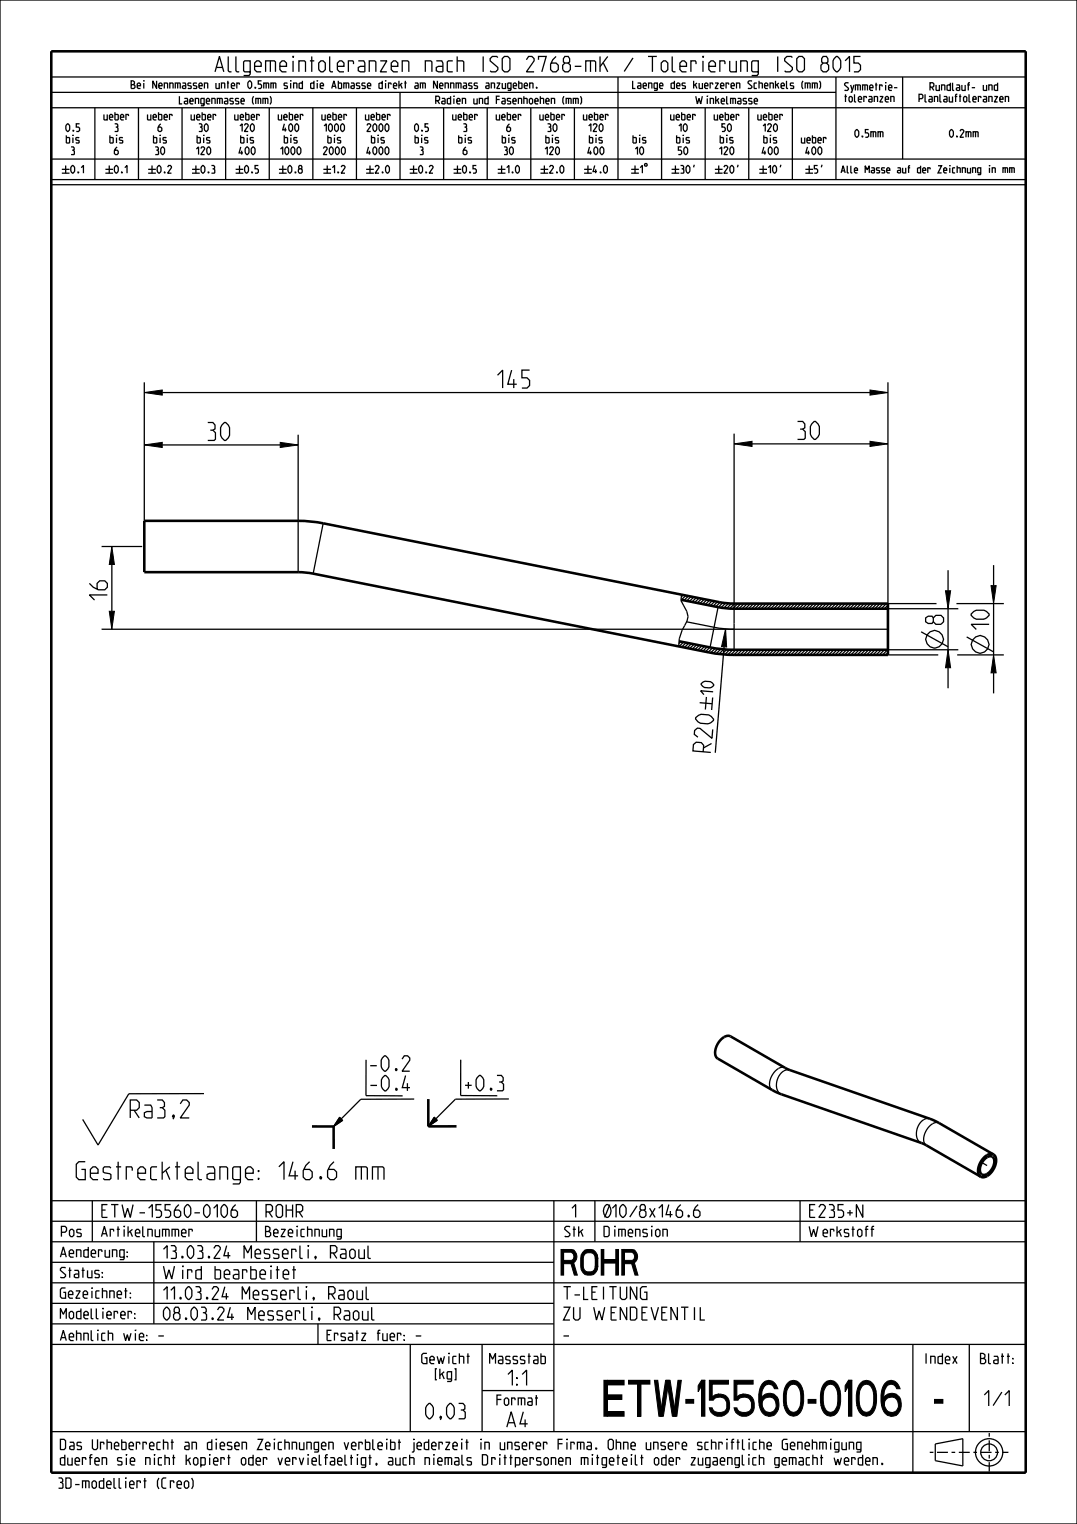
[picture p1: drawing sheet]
<svg xmlns="http://www.w3.org/2000/svg" width="210mm" height="297mm" viewBox="0 0 210 297" stroke-linecap="round" stroke-linejoin="round" font-family="sans-serif">
<g fill="none" stroke="#000" stroke-width=".25">
<path d="M0 0h210v297h-210zM10 10h190v26h-190zM10 18h153M10 15h190M78 18v17M120.5 15v20M163 15v20M176 15v16M10 35h190M10 31h190M10 21h190M12.1 33h1.5"/>
<path d="M12.1 33.8h1.5M12.8 32.3v1.5M13.9 32.5l.3-.2 .4 .4v.6l-.4 .5-.4-.5zM15.2 33.5l.1 .2zM15.8 32.7l.5-.4v1.5M18.5 21v14M20.6 33h1.5M20.6 33.8h1.5M21.3 32.3v1.5M22.4 32.5l.3-.2 .4 .4v.6l-.4 .5-.4-.5zM23.7 33.5l.1 .2zM24.3 32.7l.5-.4v1.5"/>
<path d="M27 21v14M28.9 33h1.5M28.9 33.8h1.5M29.6 32.3v1.5M30.8 32.5l.3-.2 .3 .4v.6l-.3 .5-.5-.5zM32.1 33.5v.2zM32.7 32.6l.2-.3h.3l.2 .2v.2l-.7 1.1h.7M35.5 21v14M37.4 33h1.5M37.4 33.8h1.5M38.2 32.3v1.5M39.3 32.5l.3-.2 .3 .4v.6l-.3 .5-.4-.5z"/>
<path d="M40.6 33.5l.1 .2zM41.2 32.3h.5l.1 .2v.3l-.1 .1M41.4 32.9l.5 .2v.5l-.7 .2M44 21v14M45.9 33h1.5M45.9 33.8h1.5M46.7 32.3v1.5M47.8 32.5l.3-.2 .3 .4v.6l-.3 .5-.4-.5zM49.1 33.5l.1 .2zM50.4 32.3h-.7v.6h.5l.2 .2v.4l-.2 .3h-.5M52.5 21v14M54.4 33h1.5"/>
<path d="M54.4 33.8h1.5M55.1 32.3v1.5M56.3 32.5l.3-.2 .3 .4v.6l-.3 .5-.5-.5zM57.6 33.5v.2zM58.4 32.9l-.2-.1v-.3l.2-.2h.3l.2 .2v.3l-.2 .1 .2 .2v.4l-.2 .3h-.3l-.2-.3v-.4l.2-.2h.3M61 21v14M63.1 33h1.5M63.1 33.8h1.5M63.8 32.3v1.5M64.8 32.7l.4-.4v1.5M65.9 33.5l.1 .2zM66.5 32.6l.2-.3h.4l.2 .2v.2l-.8 1.1h.8"/>
<path d="M69.5 21v14M71.4 33h1.5M71.4 33.8h1.5M72.1 32.3v1.5M73.1 32.6l.3-.3h.3l.2 .2v.2l-.8 1.1h.8M74.6 33.5v.2zM75.3 32.5l.3-.2 .3 .4v.6l-.3 .5-.4-.5zM79.9 33h1.5M79.9 33.8h1.5M80.6 32.3v1.5M81.8 32.5l.3-.2 .3 .4v.6l-.3 .5-.5-.5zM83.1 33.5v.2z"/>
<path d="M83.7 32.6l.2-.3h.3l.2 .2v.2l-.7 1.1h.7M86.5 21v14M88.4 33h1.5M88.4 33.8h1.5M89.2 32.3v1.5M90.3 32.5l.3-.2 .3 .4v.6l-.3 .5-.4-.5zM91.6 33.5l.1 .2zM92.9 32.3h-.7v.6h.5l.2 .2v.4l-.2 .3h-.5M95 21v14M97.1 33h1.5M97.1 33.8h1.5M97.8 32.3v1.5"/>
<path d="M98.8 32.7l.4-.4v1.5M99.9 33.5l.1 .2zM100.6 32.5l.3-.2 .4 .4v.6l-.4 .5-.4-.5zM103.5 21v14M105.4 33h1.5M105.4 33.8h1.5M106.1 32.3v1.5M107.1 32.6l.3-.3h.3l.2 .2v.2l-.8 1.1h.8M108.6 33.5v.2zM109.3 32.5l.3-.2 .3 .4v.6l-.3 .5-.4-.5zM112 21v14M113.9 33h1.5"/>
<path d="M113.9 33.8h1.5M114.6 32.3v1.5M116 32.3l-.4 1.1h.8M116.1 33v.8M117.1 33.5v.2zM117.8 32.5l.3-.2 .3 .4v.6l-.3 .5-.4-.5zM123.1 33h1.5M123.1 33.8h1.5M123.8 32.3v1.5M124.8 32.7l.4-.4v1.5M125.8 31.9l.4 .1-.1 .4-.4-.1zM129 21v14"/>
<path d="M130.9 33h1.5M130.9 33.8h1.5M131.7 32.3v1.5M132.7 32.3h.4l.2 .2v.3l-.2 .1M132.9 32.9l.4 .2v.5l-.6 .2M134.1 32.3l.4 .4v.6l-.3 .5-.4-.5v-.6zM135.4 32.1l-.2 .5M137.5 21v14M139.4 33h1.5M139.4 33.8h1.5M140.1 32.3v1.5M141.1 32.6l.3-.3h.3l.2 .2v.2l-.8 1.1h.8"/>
<path d="M142.4 32.5l.3-.2 .4 .4v.6l-.4 .5-.4-.5zM143.9 32.1l-.1 .5M146 21v14M148.1 33h1.5M148.1 33.8h1.5M148.8 32.3v1.5M149.8 32.7l.4-.4v1.5M150.8 32.5l.3-.2 .3 .4v.6l-.3 .5-.4-.5zM152.3 32.1l-.2 .5M154.5 21v14M157 33h1.5M157 33.8h1.5"/>
<path d="M157.8 32.3v1.5M159.4 32.3h-.6v.6h.4l.2 .2v.4l-.2 .3h-.4M160.3 32.1l-.2 .5M28.1 74.5v27M31.6 76.5h138M173.1 74.5v43.1h9.5M31.6 86.7h23M58.1 84.7v26.8M143.1 84.5v42.1M146.6 86.5h23M19.8 106.5h7.9M21.8 110v9.1"/>
<path d="M63 102l-1.9 9.8M132.9 115.9l-.1 1.1 .5 1.1a2.85 2.85 0 0 1 .2 3.8l-.5 .9-.6 1.7-.1 1.5M133.2 115.9l-.3 .4M133.7 116.1l-.8 .8M134.2 116.2l-.8 .8M134.8 116.3l-.9 .8M135.3 116.4l-.9 .8M135.8 116.5l-.9 .8M136.3 116.6l-.9 .8M136.8 116.7l-.8 .8M137.3 116.8l-.8 .8M137.8 116.9l-.8 .8"/>
<path d="M138.4 117l-.9 .8M138.9 117.1l-.9 .8M139.4 117.2l-.9 .8M139.9 117.3l-.9 .8M140 118.3l-1.5 7.9M140.4 117.4l-.8 .8M140.9 117.5l-.8 .8M141.5 117.5l-.9 .9M142.1 117.6l-1 .9M142.6 117.6l-.9 1M143.2 117.6l-.9 1M143.9 117.6l-1 1"/>
<path d="M144.5 117.6l-1 1M145.1 117.6l-1 1M145.7 117.6l-1 1M146.3 117.6l-1 1M146.9 117.6l-1 1M147.6 117.6l-1 1M148.2 117.6l-1 1M148.8 117.6l-1 1M149.4 117.6l-1 1M150 117.6l-1 1M150.6 117.6l-1 1M151.3 117.6l-1 1"/>
<path d="M151.9 117.6l-1 1M152.5 117.6l-1 1M153.1 117.6l-1 1M153.7 117.6l-1 1M154.3 117.6l-1 1M155 117.6l-1 1M155.6 117.6l-1 1M156.2 117.6l-1 1M156.8 117.6l-1 1M157.4 117.6l-1 1M158 117.6l-1 1M158.7 117.6l-1 1"/>
<path d="M159.3 117.6l-1 1M159.9 117.6l-1 1M160.5 117.6l-1 1M161.1 117.6l-1 1M161.7 117.6l-1 1M162.4 117.6l-1 1M163 117.6l-1 1M163.6 117.6l-1 1M164.2 117.6l-1 1M164.8 117.6l-1 1M165.4 117.6l-1 1M166 117.6l-1 1"/>
<path d="M166.7 117.6l-1 1M167.3 117.6l-1 1M167.9 117.6l-1 1M168.5 117.6l-1 1M169.1 117.6l-1 1M169.7 117.6l-1 1M170.4 117.6l-1 1M171 117.6l-1 1M171.6 117.6l-1 1M172.2 117.6l-1 1M172.8 117.6l-1 1M173.1 117.9l-.7 .7"/>
<path d="M173.1 118.6h.1M173.1 118.6h13.8M184.9 111.1v4M184.9 118.6v8M186.5 117.6h9.2M193.7 110.1v4M193.7 117.6v10M19.8 122.6h123.3M132.8 125l-.4 .4M133.3 125.1l-.9 .9M133.8 125.2l-.9 .9M134.3 125.3l-.9 .9"/>
<path d="M134.8 125.4l-.8 .9M135.3 125.5l-.8 .9M135.8 125.6l-.8 .9M136.4 125.8l-.9 .8M136.4 136.9l2.5 .2M136.9 125.9l-.9 .8M137.4 126l-.9 .8M137.7 135.8l-.2 2.5M137.9 126.1l-.9 .8M138.4 126.2l-.8 .8M138.9 126.3l-.8 .8M139 135.9l-.2 2.5"/>
<path d="M139.5 126.3l-.9 .9M140 126.4l-.9 .9M140.6 126.5l-.9 .9M141.1 126.5l-.9 1M141.2 126l-1.7 20.7M141.7 126.6l-.9 .9M142.3 126.6l-1 1M142.9 126.6l-1 1M143.5 126.6l-1 1M144.1 126.6l-1 1M144.7 126.6l-1 1M145.3 126.6l-1 1"/>
<path d="M146 126.6l-1 1M146.6 126.6l-1 1M147.2 126.6l-1 1M147.8 126.6l-1 1M148.4 126.6l-1 1M149 126.6l-1 1M149.7 126.6l-1 1M150.3 126.6l-1 1M150.9 126.6l-1 1M151.5 126.6l-1 1M152.1 126.6l-1 1M152.7 126.6l-1 1"/>
<path d="M153.4 126.6l-1 1M154 126.6l-1 1M154.6 126.6l-1 1M155.2 126.6l-1 1M155.8 126.6l-1 1M156.4 126.6l-1 1M157 126.6l-1 1M157.7 126.6l-1 1M158.3 126.6l-1 1M158.9 126.6l-1 1M159.5 126.6l-1 1M160.1 126.6l-1 1"/>
<path d="M160.7 126.6l-1 1M161.4 126.6l-1 1M162 126.6l-1 1M162.6 126.6l-1 1M163.2 126.6l-1 1M163.8 126.6l-1 1M164.4 126.6l-1 1M165.1 126.6l-1 1M165.7 126.6l-1 1M166.3 126.6l-1 1M166.9 126.6l-1 1M167.5 126.6l-1 1"/>
<path d="M168.1 126.6l-1 1M168.8 126.6l-1 1M169.4 126.6l-1 1M170 126.6l-1 1M170.6 126.6l-1 1M171.2 126.6l-1 1M171.8 126.6l-1 1M172.5 126.6l-1 1M173.1 126.6l-1 1M173.1 127.2l-.4 .4M173.1 127.6h9.8M173.1 126.6h13.8"/>
<path d="M179.6 123.1l5.3 2.9M184.9 130.1v4M186.6 127.6h9.1M188.5 124.1l5.2 2.9M193.7 131.1v4M39.8 213.1l-14.7 .1-6 10-3-5M66.2 217.8l.6 .6-1.7 1.1zM71.4 206.5v7l7.1 .1M80.8 214.2h-10.5l-5.2 5.3M84.7 217.7l.6 .6-1.8 1.2zM89.8 206.5v7h7.2M99.2 214.2h-10.4l-5.3 5.3"/>
<path d="M153.1 208.1a2.14 2.14 0 0 0-2.5 1.4 2.18 2.18 0 0 0 0 2.9M154 208.5a2.16 2.16 0 0 0-2.4 1.9 2.15 2.15 0 0 0 .8 2.9M181.3 218a2.16 2.16 0 0 0-2.4 1.9 2.15 2.15 0 0 0 .8 2.8M183.1 218.9a2.14 2.14 0 0 0-2.5 1.4 2.18 2.18 0 0 0 0 2.9M10 234h190v53h-190zM10 238h190M18 234v8M50 234v8M108 234v45M116 234v8M156 234v8M10 258h98"/>
<path d="M10 254h98M10 250h190M10 246h98M10 242h190M30 242v16M62 258v4M10 279h190M10 262h190M80 262v17M94 262v17M178 262v25M189 262v17"/>
<path d="M182.4 281.4l5.3-1v5.3l-5.3-1z"/>
<circle cx="182.2" cy="124.6" r="1.72"/>
<circle cx="191.1" cy="125.6" r="1.72"/>
<circle cx="192.9" cy="283" r="2.66"/>
<circle cx="192.9" cy="283" r="1.64"/>
</g>
<path d="M192.9 279.3v7.5M181.3 283h15.3" fill="none" stroke="#000" stroke-width=".25" stroke-dasharray=".7 .7 2.1 .7" stroke-linecap="butt"/>
<g fill="#000">
<path d="M28.1 76.5l3.5-.5v1zM169.6 76l3.5 .5-3.5 .5zM28.1 86.7l3.5-.5v1zM54.6 86.2l3.5 .5-3.5 .5zM143.1 86.5l3.5-.5v1zM169.6 86l3.5 .5-3.5 .5zM21.8 106.5l.5 3.5h-1zM184.4 115.1h1l-.5 3.5zM193.2 114.1h1l-.5 3.5zM21.3 119.1h1l-.5 3.5zM141.5 122.6l.2 3.5-1-.1zM184.9 126.6l.5 3.5h-1z"/>
<path d="M193.7 127.6l.5 3.5h-1zM66.2 217.8l.6 .6-1.7 1.1zM84.7 217.7l.6 .6-1.8 1.2z"/>
</g>
<g fill="none" stroke="#000" stroke-width=".19">
<path d="M28.1 76.5l3.5-.5v1zM169.6 76l3.5 .5-3.5 .5zM28.1 86.7l3.5-.5v1zM54.6 86.2l3.5 .5-3.5 .5zM143.1 86.5l3.5-.5v1zM169.6 86l3.5 .5-3.5 .5zM21.3 119.1h1l-.5 3.5zM21.8 106.5l.5 3.5h-1zM184.4 115.1h1l-.5 3.5zM193.2 114.1h1l-.5 3.5zM141.5 122.6l.2 3.5-1-.1zM184.9 126.6l.5 3.5h-1z"/>
<path d="M193.7 127.6l.5 3.5h-1zM66.2 217.8l.6 .6-1.7 1.1zM84.7 217.7l.6 .6-1.8 1.2z"/>
</g>
<path d="M10 10h190v277h-190zM28.1 101.5h30l2.8 .2 80.3 15.8 1.9 .1h30v10h-30l-2.8-.1-80.2-15.9-2-.1h-30zM132.8 116.9l7.7 1.5 2.1 .2h30.5M132.4 125l6.7 1.3 3.4 .3h30.6M60.8 219.5h4.3v4.4M83.5 214.2v5.3M89 219.5h-5.5M191.9 226a1.08 1.08 0 0 1 1.9-.2 2.57 2.57 0 0 1-2.2 3.2 1.29 1.29 0 0 1-.4-1.9zM193.7 225a2.18 2.18 0 0 1 0 2.9 2.14 2.14 0 0 1-2.5 1.4M193.7 225a2.14 2.14 0 0 0-2.5 1.4 2.18 2.18 0 0 0 0 2.9M193.7 225l-11.7-6.7-28.3-9.9-11.2-6.4a2.14 2.14 0 0 0-2.5 1.4 2.18 2.18 0 0 0 0 2.9l11.6 6.7 28.3 9.8 11.3 6.5" fill="none" stroke="#000" stroke-width=".5"/>
<!-- layer: KURVEN -->
<path d="M133.9 121.2l6 1.2 2.6 .2h30.6M191.5 226.6l1 .6" fill="none" stroke="#000" stroke-width=".25"/>
<g font-size="9.1">
<text x="94.7" y="276">ETW-15560-0106</text>
<text x="180.4" y="276">-</text>
</g>
<text font-size="6.5" x="109.4" y="248.5">ROHR</text>
<g font-size="4.6">
<text x="97" y="75.6">145</text>
<text x="40.5" y="85.8">30</text>
<text x="155.5" y="85.6">30</text>
<text x="20.9" y="116.9" transform="rotate(-90 20.9 116.9)">16</text>
<text x="184" y="121.7" transform="rotate(-90 184 121.7)">8</text>
<text x="192.9" y="122.7" transform="rotate(-90 192.9 122.7)">10</text>
<text x="25.4" y="217.9">Ra3,2</text>
<text x="14.2" y="229.9">Gestrecktelange: 146.6 mm</text>
</g>
<text font-size="4.5" x="138.6" y="146.6" transform="rotate(-85 138.6 146.6)">R20</text>
<g font-size="3.9">
<text x="36" y="14">Allgemeintoleranzen nach ISO 2768-mK / Tolerierung ISO 8015</text>
<text x="71.6" y="208.8">-0.2</text>
<text x="71.7" y="212.6">-0.4</text>
<text x="90.1" y="212.6">+0.3</text>
<text x="97.5" y="270">1:1</text>
<text x="191.3" y="274">1/1</text>
<text x="82.3" y="276.5">0,03</text>
<text x="98.7" y="278.1">A4</text>
</g>
<g font-size="3.3">
<text x="19.4" y="237.3">ETW-15560-0106</text>
<text x="51.4" y="237.3">ROHR</text>
<text x="111" y="237.3">1</text>
<text x="117.4" y="237.3">Ø10/8x146.6</text>
<text x="157.4" y="237.3">E235+N</text>
<text x="31.4" y="245.3">13.03.24 Messerli, Raoul</text>
<text x="31.4" y="249.3">Wird bearbeitet</text>
<text x="31.4" y="257.3">08.03.24</text>
<text x="31.4" y="253.3">11.03.24Messerli, Raoul</text>
<text x="48.3" y="257.3">Messerli, Raoul</text>
<text x="109.4" y="257.3">ZU WENDEVENTIL</text>
<text x="109.4" y="253.3">T-LEITUNG</text>
<text x="30.9" y="261.3">-</text>
<text x="81.1" y="261.3">-</text>
<text x="109.4" y="261.3">-</text>
</g>
<text font-size="3.2" x="139" y="135.5" transform="rotate(-85 139 135.5)">10</text>
<g font-size="2.6">
<text x="11.4" y="245">Aenderung:</text>
<text x="11.7" y="241">Pos</text>
<text x="19.4" y="241">Artikelnummer</text>
<text x="51.4" y="241">Bezeichnung</text>
<text x="109.7" y="241">Stk</text>
<text x="117.4" y="241">Dimension</text>
<text x="157.4" y="241">Werkstoff</text>
<text x="11.4" y="249">Status:</text>
<text x="11.4" y="257">Modellierer:</text>
<text x="11.4" y="253">Gezeichnet:</text>
<text x="11.4" y="261.3">Aehnlich wie:</text>
<text x="63.4" y="261.3">Ersatz fuer:</text>
<text x="81.5" y="265.8">Gewicht</text>
<text x="83.9" y="268.8">[kg]</text>
<text x="94.8" y="265.8">Massstab</text>
<text x="179.6" y="265.8">Index</text>
<text x="189.8" y="265.8">Blatt:</text>
<text x="96.3" y="273.9">Format</text>
<text x="11.4" y="282.5">Das Urheberrecht an diesen Zeichnungen verbleibt jederzeit in unserer Firma.</text>
<text x="11.4" y="285.5">duerfen sie nicht kopiert oder vervielfaeltigt, auch niemals Drittpersonen</text>
<text x="113.4" y="285.5">mitgeteilt oder zugaenglich gemacht werden.</text>
<text x="118.6" y="282.5">Ohne unsere schriftliche Genehmigung</text>
<text x="11" y="290">3D-modelliert (Creo)</text>
</g>
<g font-size="2">
<text x="22.5" y="17.3">Bei Nennmassen unter 0.5mm sind die Abmasse direkt am Nennmass anzugeben.</text>
<text x="121.3" y="17.3">Laenge des kuerzeren Schenkels (mm)</text>
<text x="164.4" y="17.6">Symmetrie-</text>
<text x="180.4" y="17.6">Rundlauf- und</text>
<text x="19.8" y="23.4">ueber</text>
<text x="28.3" y="23.4">ueber</text>
<text x="34.1" y="20.3">Laengenmasse (mm)</text>
<text x="36.8" y="23.4">ueber</text>
<text x="45.3" y="23.4">ueber</text>
<text x="53.8" y="23.4">ueber</text>
<text x="62.3" y="23.4">ueber</text>
<text x="70.8" y="23.4">ueber</text>
<text x="83.5" y="20.3">Radien und Fasenhoehen (mm)</text>
<text x="87.8" y="23.4">ueber</text>
<text x="96.3" y="23.4">ueber</text>
<text x="104.8" y="23.4">ueber</text>
<text x="113.3" y="23.4">ueber</text>
<text x="130.3" y="23.4">ueber</text>
<text x="135.3" y="20.3">Winkelmasse</text>
<text x="138.8" y="23.4">ueber</text>
<text x="147.3" y="23.4">ueber</text>
<text x="164.4" y="19.9">toleranzen</text>
<text x="177.5" y="19.9">Planlauftoleranzen</text>
<text x="12.5" y="25.6">0.5</text>
<text x="12.5" y="27.9">bis</text>
<text x="21" y="27.9">bis</text>
<text x="22.2" y="25.6">3</text>
<text x="29.5" y="27.9">bis</text>
<text x="30.7" y="25.6">6</text>
<text x="38" y="27.9">bis</text>
<text x="38.6" y="25.6">30</text>
<text x="46.5" y="25.6">120</text>
<text x="46.5" y="27.9">bis</text>
<text x="55" y="25.6">400</text>
<text x="55" y="27.9">bis</text>
<text x="62.9" y="25.6">1000</text>
<text x="63.5" y="27.9">bis</text>
<text x="71.4" y="25.6">2000</text>
<text x="72" y="27.9">bis</text>
<text x="80.5" y="25.6">0.5</text>
<text x="80.5" y="27.9">bis</text>
<text x="89" y="27.9">bis</text>
<text x="90.2" y="25.6">3</text>
<text x="97.5" y="27.9">bis</text>
<text x="98.7" y="25.6">6</text>
<text x="106" y="27.9">bis</text>
<text x="106.6" y="25.6">30</text>
<text x="114.5" y="25.6">120</text>
<text x="114.5" y="27.9">bis</text>
<text x="123" y="27.9">bis</text>
<text x="131.5" y="27.9">bis</text>
<text x="132.1" y="25.6">10</text>
<text x="140" y="27.9">bis</text>
<text x="140.6" y="25.6">50</text>
<text x="148.5" y="25.6">120</text>
<text x="148.5" y="27.9">bis</text>
<text x="155.8" y="27.9">ueber</text>
<text x="166.6" y="26.8">0.5mm</text>
<text x="185.1" y="26.8">0.2mm</text>
<text x="13.7" y="30.1">3</text>
<text x="22.2" y="30.1">6</text>
<text x="30.1" y="30.1">30</text>
<text x="38" y="30.1">120</text>
<text x="46.5" y="30.1">400</text>
<text x="54.4" y="30.1">1000</text>
<text x="62.9" y="30.1">2000</text>
<text x="71.4" y="30.1">4000</text>
<text x="81.7" y="30.1">3</text>
<text x="90.2" y="30.1">6</text>
<text x="98.1" y="30.1">30</text>
<text x="106" y="30.1">120</text>
<text x="114.5" y="30.1">400</text>
<text x="123.6" y="30.1">10</text>
<text x="132.1" y="30.1">50</text>
<text x="140" y="30.1">120</text>
<text x="148.5" y="30.1">400</text>
<text x="157" y="30.1">400</text>
</g>
<text font-size="1.8" x="162.4" y="33.7">Alle Masse auf der Zeichnung in mm</text>
</svg>
